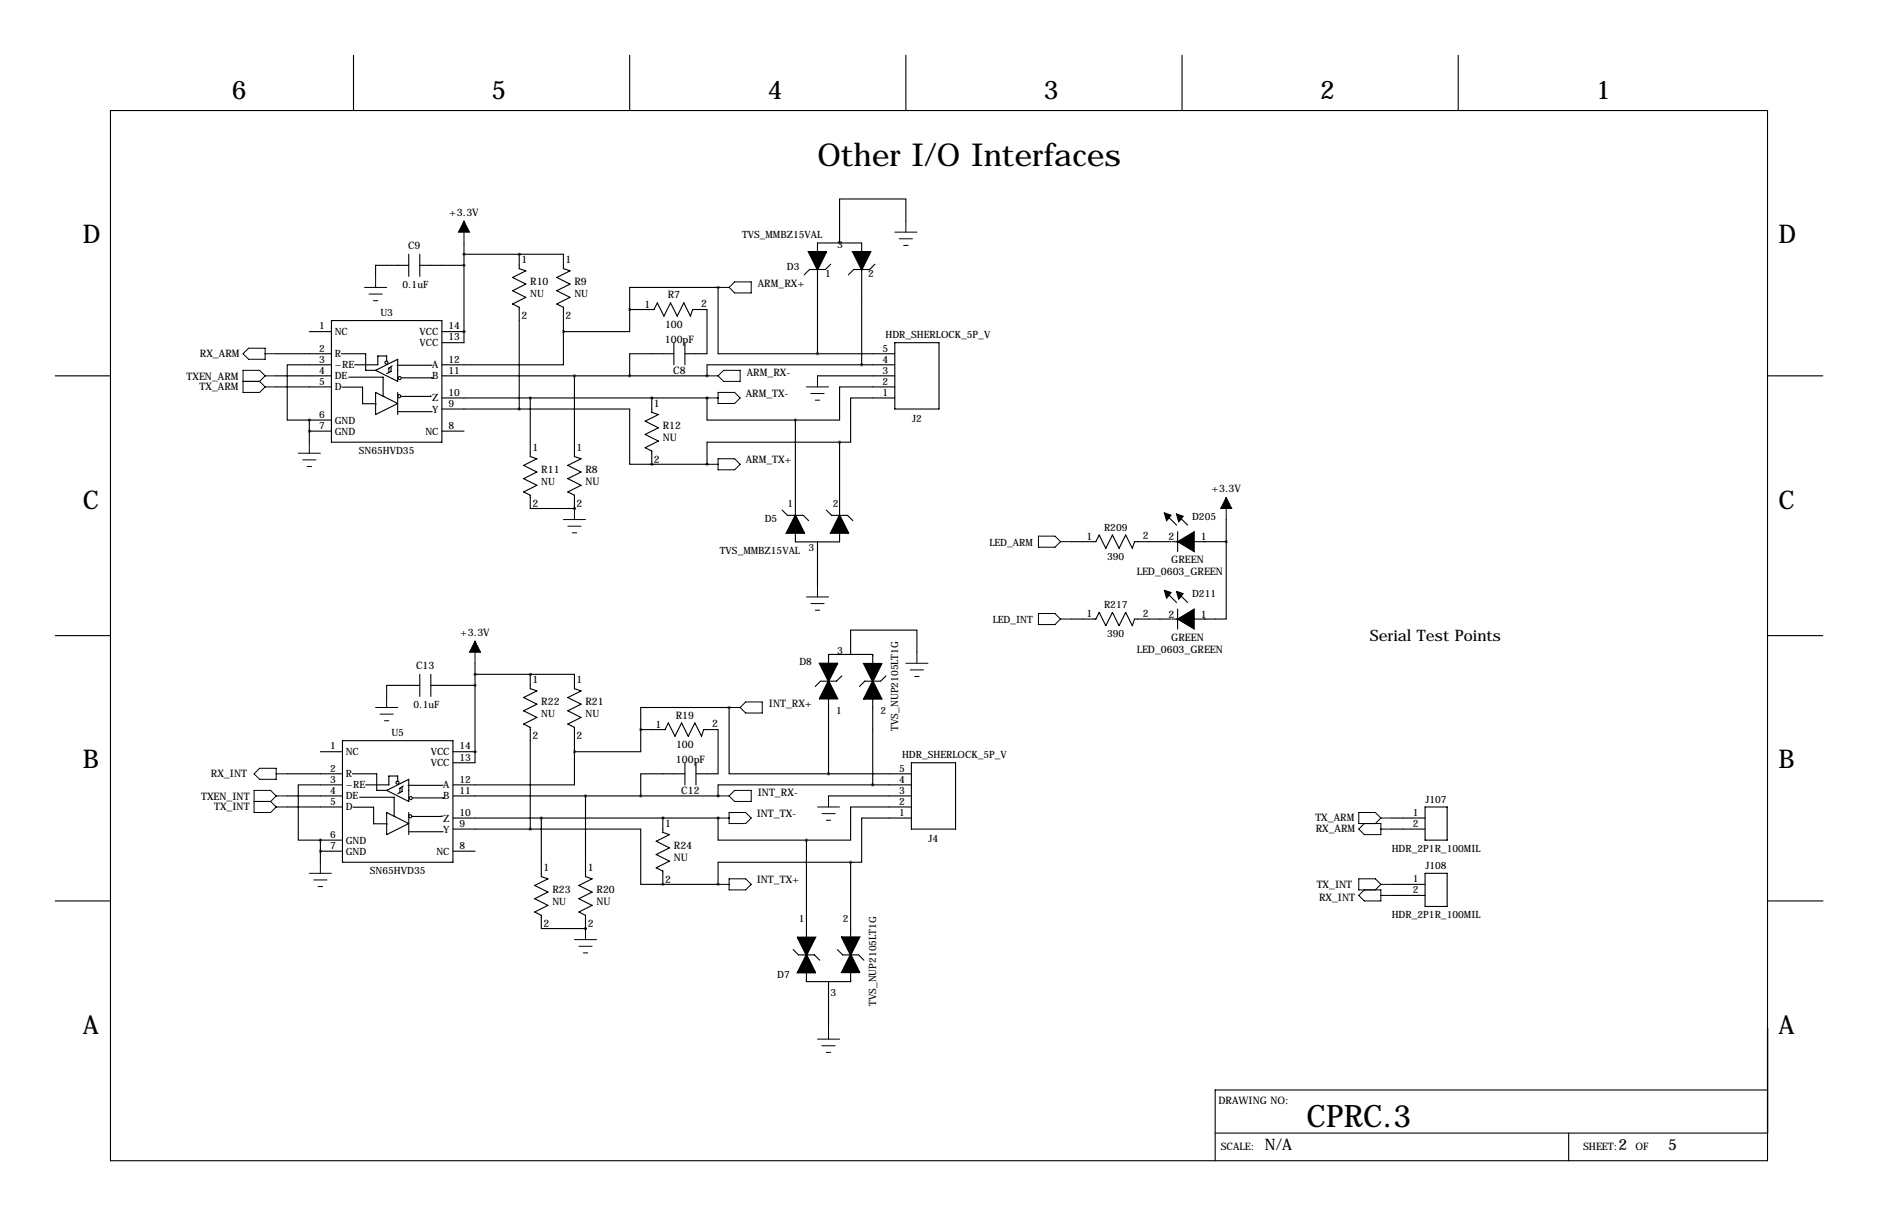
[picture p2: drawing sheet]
<svg xmlns="http://www.w3.org/2000/svg" width="432mm" height="279mm" viewBox="0 0 432 279" stroke-linecap="round" stroke-linejoin="round" font-family="sans-serif">
<g fill="none" stroke="#000" stroke-width=".25">
<path d="M81.3 12.7v12.7M144.8 12.7v12.7M208.3 12.7v12.7M271.8 12.7v12.7M335.3 12.7v12.7M25.4 25.4h381v241.3h-381zM94 58.4v5.1M96.5 58.4v5.1M106.7 55.9v22.8h-5.1M106.7 58.4h22.8v3.3l1.6 .5-3.1 1.6 3.1 1.5-3.1 1.5 3.1 1.5-3.1 1.5 1.5 .8v5.6M119.4 58.4h.1M119.4 58.4v3.3l1.5 .5-3 1.6 3 1.5-3 1.5 3 1.5-3 1.5 1.5 .8v23.4"/>
<path d="M188 57.9v-2.1h10.1v2.1M208.3 50.8v-5.1h-15.3v10.2M71.1 76.2h5.1M76.2 73.7h25.4v27.9h-25.4zM94 61h-7.6v2.5M96.5 61h10.2M101.6 76.2h5.1M106.7 76.2h.1M129.5 76.2v7.6h-27.9M144.8 71.1v5.1h-15.3M144.8 71.1h5.6l.7-1.5 1.6 3 1.5-3 1.5 3 1.5-3 1.5 3 .6-1.5h3.3v10.2h-5.1M154.9 78.7v5.1"/>
<path d="M157.5 78.7v5.1M165.1 66h.1M165.1 66h-20.3v5.1M165.1 66v15.3h22.9M188 61.9v19.4M191 60.7l-1.2 1.2h-3.7l-1.2 1.2M198.1 61.9v21.9M201.2 60.7l-1.3 1.2h-3.6l-1.2 1.2M205.7 78.7h10.2v15.3h-10.2zM12.7 86.4h12.7M63.5 86.4h12.7M63.5 88.9h12.7"/>
<path d="M63.5 81.3h12.7M71.1 96.5h.1M71.1 99.1h.1M71.1 96.5h5.1M71.1 99.1h5.1M71.1 96.5v5.1M76.2 83.8h-10.2v12.7h5.1M78.5 81.3h5.6v3.8h2.3M78.6 89h4.8v3.8h3v.1M80.2 86.7h7.9v4.4h.3M86.4 85.1l5-2.6v5.1zM86.4 90.2l5 2.5-5 2.5z"/>
<path d="M88.9 83.1v-1.3h-2v2h-5.4M89.9 84.3v1l-1 .6M90.2 84.1l-.8 .5v1M91.3 83.9h8.1M91.4 90.2v5M91.6 94.6h7.8M92.4 86.8h7v.2M99.1 90.9v.2h-6.9M101.6 86.4h61M101.6 99.1h5.1M101.6 91.4h61M101.6 94h17.8"/>
<path d="M119.4 94h25.4v12.7h5.1M121.9 91.4v13.5l1.5 .5-3 1.5 3 1.6-3 1.5 3 1.5-3 1.5 1.5 .8v3h10.2M132.1 86.4v18.5l1.5 .5-3 1.5 3 1.6-3 1.5 3 1.5-3 1.5 1.5 .8v3M149.9 91.4h.1M149.9 91.4v3.3l1.5 .5-3.1 1.6 3.1 1.5-3.1 1.5 3.1 1.5-3.1 1.6 1.6 .7v3.1M154.9 81.3h-10.1v5.1M162.6 91.4h.1M162.6 91.4v5.1h20.3M162.6 86.4h.1M182.9 96.5v21.9M188 86.4h17.7M188 81.3h17.7"/>
<path d="M198.1 83.8h-35.5v2.6M198.1 83.8h7.6M205.7 91.4h-10.1v10.2h-2.6M205.7 88.9h-12.7v7.6h-10.1M406.4 86.4h12.7M132.1 116.8h.1M149.9 106.7h.1M149.9 106.7h12.7M162.6 106.7h.1M179.8 117.2l1.3 1.2h3.6l1.2 1.2M190 117.2l1.2 1.2h3.7l1.2 1.2M193 101.6h-30.4v5.1"/>
<path d="M193 101.6v16.8M268 118.1l2.5 2.6M270.5 118.1l2.5 2.6M281.9 119.4v5.1M182.9 122.5v2h10.1v-2M188 124.5v10.1M246.4 124.5h5.6l.7-1.6 1.6 3.1 1.5-3.1 1.5 3.1 1.5-3.1 1.5 3.1 .6-1.5h8.3M268 135.9l2.5 2.5M269.5 124.5h12.4M270.5 135.9l2.5 2.5M270.8 122.2v4.5M270.8 140v4.5"/>
<path d="M281.9 124.5v17.7h-12.4M12.7 146h12.7M96.5 157.5h-7.6v2.5M96.5 154.9v5.1M99.1 154.9v5.1M99.1 157.5h10.1M109.2 154.9h22.9v3.3l1.5 .6-3 1.5 3 1.5-3 1.5 3 1.5-3 1.6 1.5 .7v5.6M109.2 152.4v22.9h-5.1M121.9 154.9h.1M121.9 154.9v3.3l1.5 .6-3 1.5 3 1.5-3 1.5 3 1.5-3 1.6 1.5 .7v23.4M190.5 152.5v-2.1h10.2v2.1M190.5 156.5v1.5"/>
<path d="M193.5 155.3l-1.2 1.2h-3.6l-1.2 1.2M200.7 155v1.5M203.7 155.3l-1.2 1.2h-3.7l-1.2 1.2M210.8 149.9v-5.1h-15.2v5.6M246.4 142.2h5.6l.7-1.5 1.6 3.1 1.5-3.1 1.5 3.1 1.5-3.1 1.5 3.1 .6-1.6h8.3M406.4 146h12.7M66 177.8h12.7M73.7 172.7h5M78.7 170.2h25.4v27.9h-25.4zM81 177.8h5.6v3.8h2.3M91.4 179.6v-1.3h-2v2h-5.3M104.1 172.7h5.1"/>
<path d="M109.2 172.7h.1M132.1 172.7v7.6h-28M147.3 167.6v5.1h-15.2M147.3 167.6h5.6l.8-1.5 1.5 3.1 1.5-3.1 1.5 3.1 1.6-3.1 1.5 3.1 .5-1.6h3.3v10.2h-5.1M157.5 177.8h-10.2v5.1M157.5 175.3v5M160 175.3v5M167.6 162.6h.1M167.6 162.6h-20.3v5M167.6 162.6v15.2h22.9M190.5 177.8h19M190.5 160.5v17.3"/>
<path d="M200.7 160.6v19.7M209.5 175.3h10.2v15.2h-10.2zM66 182.9h12.7M66 185.4h12.7M73.7 193h.1M73.7 195.6h.1M73.7 193h5M73.7 195.6h5M73.7 193v5.1M78.7 180.3h-10.1v12.7h5.1M81.2 185.5h4.7v3.8h3.1M82.7 183.2h7.9v4.4h.3"/>
<path d="M88.9 186.7l5.1 2.5-5.1 2.6zM88.9 181.6l5.1-2.5v5zM92.5 180.8v1.1l-1.1 .5M92.7 180.6l-.8 .5v1M93.8 180.4h8.1M94 186.7v5.1M94.1 191.1h7.8M94.9 183.3h7v.2M101.6 187.5v.1h-6.9M104.1 182.9h61M104.1 195.6h5.1M104.1 188h61"/>
<path d="M104.1 190.5h17.8M121.9 190.5h25.4v12.7h5.1M124.5 188v13.4l1.5 .5-3.1 1.6 3.1 1.5-3.1 1.5 3.1 1.5-3.1 1.5 1.6 .8v3.1h10.1M134.6 182.9v18.5l1.5 .5-3 1.6 3 1.5-3 1.5 3 1.5-3 1.5 1.5 .8v3.1M152.4 188h.1M152.4 188v3.3l1.5 .5-3 1.5 3 1.5-3 1.5 3 1.6-3 1.5 1.5 .8v3M165.1 188h.1M165.1 188v5h20.3M165.1 182.9h.1M185.4 193v22.4M190.5 182.9h19M195.6 198.1h-30.5v5.1"/>
<path d="M195.6 198.1v17.2M200.7 180.3h-35.6v2.6M200.7 180.3h8.8M209.5 188h-11.4v10.1h-2.5M209.5 185.4h-13.9v7.6h-10.2M320 188h7.7M320 190.5h7.7M327.7 185.4h5v7.6h-5zM12.7 207h12.7M134.6 213.4h.1M152.4 203.2h.1M152.4 203.2h12.7"/>
<path d="M165.1 203.2h.1M182.4 218.2l1.2 1.2h3.6l1.3 1.2M185.4 217.9v1.5M192.5 218.2l1.3 1.2h3.6l1.2 1.2M195.6 219.4v1.5M320 203.2h7.7M320 205.7h7.7M327.7 200.7h5v7.6h-5zM406.5 207h12.7M190.5 225.6v10.6M195.6 223.4v2.2h-10.2v-2.1M406.4 250.4h-127v16.3"/>
<path d="M279.4 260.3h127M360.7 260.3v6.4"/>
<circle cx="88.8" cy="83.3" r=".36"/>
<circle cx="91.8" cy="91" r=".36"/>
<circle cx="91.9" cy="86.9" r=".36"/>
<circle cx="91.4" cy="179.8" r=".36"/>
<circle cx="94.3" cy="187.6" r=".36"/>
<circle cx="94.4" cy="183.4" r=".36"/>
</g>
<path d="M185.9 57.9h4.1l-2 4zM196.1 57.9h4.1l-2.1 4zM182.9 118.4l2 4.1h-4.1zM193 118.4l2.1 4.1h-4.1zM188.5 152.5h4l-2 4zM198.6 152.5h4.1l-2 4.1zM190.5 156.5l2 4h-4zM200.7 156.5l2 4.1h-4.1zM183.4 215.4h4.1l-2.1 4.1zM193.5 215.3h4.1l-2 4.1zM185.4 219.4l2.1 4.1h-4.1zM195.6 219.4l2 4h-4.1z" fill="#000" stroke="#000" stroke-width=".38"/>
<path d="M267.7 117.9l1.5 .5-1 1.2zM270.5 118.1l1.5 .5-1 1.3zM267.7 135.6l1.5 .5-1 1.3zM270.5 135.9l1.5 .5-1 1.3zM270.8 124.5h3.8v2.2zM270.8 124.5l3.8-2.3v2.3zM270.8 142.2h3.8v2.3zM270.8 142.2l3.8-2.2v2.2z" fill="#000" stroke="#000" stroke-width=".25"/>
<g fill="none" stroke="#000" stroke-width=".23">
<path d="M106.7 50.8v5.1M205.7 53.3h5.1M206.8 54.9h3M207.8 56.4h1M208.3 50.8v2.5M83.8 66h5.1M84.8 67.6h3.1M85.9 69.1h1M86.4 63.5v2.5M165.1 66h2.5M168.9 64.8h3.8v2.5h-3.8l-1.3-1.3zM55.9 87.6h3.8"/>
<path d="M57.1 80h3.9v2.5h-3.9l-1.2-1.2zM59.7 87.6l1.3 1.3M61 86.4h2.5M61 86.4l-1.3 1.2M61 86.4l-1.3-1.3h-3.8v5.1h3.8l1.3-1.3M61 81.3h2.5M61 88.9h2.5M162.6 86.4h2.5M162.6 91.4h2.5M165.1 86.4l1.3-1.3h3.8v2.5h-3.8zM165.1 90.2h3.8l1.3 1.2-1.3 1.3h-3.8zM185.4 88.9h5.1"/>
<path d="M186.4 90.4h3.1M187.5 91.9h1M188 86.4v2.5M68.6 104.1h5.1M69.6 105.7h3M70.6 107.2h1M71.1 101.6v2.5M129.5 119.4h5.1M132.1 116.8v2.6M162.6 106.7h2.5M165.1 105.4h3.8l1.3 1.3-1.3 1.2h-3.8zM281.9 114.3v5.1"/>
<path d="M130.6 120.9h3M131.6 122.4h1M185.4 137.2h5.1M186.4 138.7h3.1M188 134.6v2.6M238.8 123.2h3.8l1.2 1.3-1.2 1.2h-3.8zM243.8 124.5h2.6M109.2 147.3v5.1M187.5 140.2h1M208.3 152.4h5.1M209.3 153.9h3M210.3 155.4h1"/>
<path d="M210.8 149.9v2.5M238.8 141h3.8l1.2 1.2-1.2 1.3h-3.8zM243.8 142.2h2.6M59.7 176.5h3.8v2.6h-3.8l-1.3-1.3zM63.5 177.8h2.5M86.4 162.6h5M87.4 164.1h3M88.4 165.6h1M88.9 160v2.6M167.6 162.6h2.6M170.2 162.6l1.2-1.3h3.9v2.5h-3.9zM58.4 184.1h3.8"/>
<path d="M62.2 184.1l1.3 1.3M63.5 182.9h2.5M63.5 182.9l-1.3 1.2M63.5 182.9l-1.3-1.3h-3.8v5.1h3.8l1.3-1.3M63.5 185.4h2.5M73.7 198.1v2.6M165.1 182.9h2.5M165.1 188h2.5M167.6 186.7h3.8l1.3 1.3-1.3 1.2h-3.8zM168.9 181.6h3.8v2.5h-3.8l-1.3-1.2zM188 185.4h5M189 186.9h3"/>
<path d="M190 188.5h1M190.5 182.9v2.5M317.5 188l-1.3-1.3h-3.8v2.5h5.1v2.6h-3.8l-1.3-1.3 1.3-1.3M317.5 188h2.5M317.5 188l-1.3 1.2M317.5 190.5h2.5M71.1 200.7h5.1M72.1 202.2h3.1M73.2 203.7h1M132.1 215.9h5.1M133.1 217.4h3M134.1 218.9h1"/>
<path d="M134.6 213.4v2.5M165.1 203.2h2.5M167.6 201.9h3.8l1.3 1.3-1.3 1.3h-3.8zM317.5 203.2h2.5M317.5 203.2l-1.3-1.3h-3.8v2.6h5.1v2.5h-3.8l-1.3-1.3 1.3-1.2M317.5 203.2l-1.3 1.3M317.5 205.7h2.5M188 238.8h5M190.5 236.2v2.6M189 240.3h3M190 241.8h1"/>
</g>
<path d="M106.7 50.8l1.2 2.5h-2.5zM281.9 114.3l1.3 2.5h-2.5zM109.2 147.3l1.3 2.6h-2.6z" fill="#000" stroke="#000" stroke-width=".23"/>
<path d="M129.5 76.2a.05 .05 0 0 0 .1 0 .05 .05 0 0 0-.1 0zM149.8 106.7a.05 .05 0 0 0 .1 0 .05 .05 0 0 0-.1 0zM149.8 91.4a.05 .05 0 0 0 .1 0 .05 .05 0 0 0-.1 0zM162.5 106.7a.05 .05 0 0 0 .1 0 .05 .05 0 0 0-.1 0zM162.5 91.4a.05 .05 0 0 0 .1 0 .05 .05 0 0 0-.1 0zM162.5 86.4a.05 .05 0 0 0 .1 0 .05 .05 0 0 0-.1 0zM193 101.6a.05 .05 0 0 0 .1 0 .05 .05 0 0 0-.1 0zM187.9 81.3a.05 .05 0 0 0 .1 0 .05 .05 0 0 0-.1 0zM73.6 195.6a.05 .05 0 0 0 .1 0 .05 .05 0 0 0-.1 0zM73.6 193a.05 .05 0 0 0 .1 0 .05 .05 0 0 0-.1 0zM124.4 188a.05 .05 0 0 0 .1 0 .05 .05 0 0 0-.1 0zM167.6 162.6a.05 .05 0 0 0 .1 0 .05 .05 0 0 0-.1 0zM200.6 180.3a.05 .05 0 0 0 .1 0 .05 .05 0 0 0-.1 0zM281.9 124.5a.05 .05 0 0 0 .1 0 .05 .05 0 0 0-.1 0z" fill="#000" stroke="#000" stroke-width=".63"/>
<text font-size="7.3" x="188" y="38.1">Other I/O Interfaces</text>
<text font-size="7.1" x="300.4" y="259">CPRC.3</text>
<g font-size="5.9">
<text x="53.3" y="22.9">6</text>
<text x="113" y="22.9">5</text>
<text x="176.5" y="22.9">4</text>
<text x="240" y="22.9">3</text>
<text x="303.5" y="22.9">2</text>
<text x="367" y="22.9">1</text>
<text x="19" y="55.9">D</text>
<text x="408.9" y="55.9">D</text>
<text x="19" y="116.8">C</text>
<text x="408.9" y="116.8">C</text>
<text x="19" y="176.5">B</text>
<text x="408.9" y="176.5">B</text>
<text x="19" y="237.5">A</text>
<text x="408.9" y="237.5">A</text>
</g>
<g font-size="3.6">
<text x="315" y="147.3">Serial Test Points</text>
<text x="290.8" y="264.2">N/A</text>
<text x="372.1" y="264.1">2</text>
<text x="383.5" y="264.1">5</text>
</g>
<g font-size="2.4">
<text x="103.3" y="49.5">+3.3V</text>
<text x="93.8" y="57.2">C9</text>
<text x="119.9" y="60.5">1</text>
<text x="121.9" y="65.5">R10</text>
<text x="130" y="60.5">1</text>
<text x="132.1" y="65.5">R9</text>
<text x="148.2" y="70.7">1</text>
<text x="153.5" y="68.6">R7</text>
<text x="161.2" y="70.6">2</text>
<text x="174.2" y="66">ARM_RX+</text>
<text x="119.9" y="73.3">2</text>
<text x="130" y="73.3">2</text>
<text x="152.9" y="75.3">100</text>
<text x="46" y="82">RX_ARM</text>
<text x="152.9" y="78.7">100pF</text>
<text x="42.9" y="87.4">TXEN_ARM</text>
<text x="45.9" y="89.7">TX_ARM</text>
<text x="154.8" y="86">C8</text>
<text x="171.7" y="86.4">ARM_RX-</text>
<text x="150.4" y="93.5">1</text>
<text x="171.4" y="91.2">ARM_TX-</text>
<text x="152.4" y="98.6">R12</text>
<text x="152.4" y="101.2">NU</text>
<text x="122.4" y="103.6">1</text>
<text x="132.6" y="103.6">1</text>
<text x="150.4" y="106.3">2</text>
<text x="171.4" y="106.4">ARM_TX+</text>
<text x="124.5" y="108.7">R11</text>
<text x="134.6" y="108.7">R8</text>
<text x="134.6" y="111.4">NU</text>
<text x="278.5" y="113">+3.3V</text>
<text x="122.4" y="116.5">2</text>
<text x="132.6" y="116.5">2</text>
<text x="249.8" y="124.1">1</text>
<text x="262.8" y="124">2</text>
<text x="268.6" y="124.1">2</text>
<text x="276.1" y="124.1">1</text>
<text x="269.3" y="129.4">GREEN</text>
<text x="261.4" y="132.2">LED_0603_GREEN</text>
<text x="249.8" y="141.8">1</text>
<text x="262.8" y="141.7">2</text>
<text x="268.6" y="141.9">2</text>
<text x="276.1" y="141.9">1</text>
<text x="105.8" y="146">+3.3V</text>
<text x="261.4" y="150">LED_0603_GREEN</text>
<text x="269.3" y="147.2">GREEN</text>
<text x="95.7" y="153.7">C13</text>
<text x="122.4" y="157">1</text>
<text x="132.6" y="157">1</text>
<text x="124.5" y="162.1">R22</text>
<text x="134.6" y="162.1">R21</text>
<text x="150.7" y="167.2">1</text>
<text x="155.4" y="165.1">R19</text>
<text x="163.7" y="167.1">2</text>
<text x="176.8" y="162.6">INT_RX+</text>
<text x="122.4" y="169.8">2</text>
<text x="132.6" y="169.8">2</text>
<text x="155.4" y="171.8">100</text>
<text x="48.5" y="178.6">RX_INT</text>
<text x="155.4" y="175.3">100pF</text>
<text x="46.3" y="183.9">TXEN_INT</text>
<text x="156.6" y="182.5">C12</text>
<text x="174.2" y="182.9">INT_RX-</text>
<text x="49.3" y="186.2">TX_INT</text>
<text x="152.9" y="190">1</text>
<text x="174" y="187.7">INT_TX-</text>
<text x="302.4" y="188.7">TX_ARM</text>
<text x="302.5" y="191.3">RX_ARM</text>
<text x="154.9" y="195.1">R24</text>
<text x="154.9" y="197.7">NU</text>
<text x="125" y="200.2">1</text>
<text x="135.1" y="200.2">1</text>
<text x="152.9" y="202.8">2</text>
<text x="174" y="202.9">INT_TX+</text>
<text x="302.7" y="204">TX_INT</text>
<text x="127" y="205.2">R23</text>
<text x="137.2" y="205.2">R20</text>
<text x="137.2" y="207.9">NU</text>
<text x="303.3" y="207">RX_INT</text>
<text x="125" y="213">2</text>
<text x="135.1" y="213">2</text>
<text x="280.2" y="253.7">DRAWING NO:</text>
<text x="280.7" y="264.2">SCALE:</text>
<text x="364" y="264.2">SHEET:</text>
<text x="376.1" y="264.2">OF</text>
</g>
<g font-size="2.3">
<text x="170.6" y="54.6">TVS_MMBZ15VAL</text>
<text x="192.5" y="57">3</text>
<text x="180.9" y="62.1">D3</text>
<text x="189.7" y="63.8">1</text>
<text x="199.6" y="63.8">2</text>
<text x="92.5" y="66.1">0.1uF</text>
<text x="121.9" y="68.2">NU</text>
<text x="132.1" y="68.2">NU</text>
<text x="73.4" y="75.7">1</text>
<text x="77" y="77">NC</text>
<text x="87.5" y="72.6">U3</text>
<text x="96.5" y="77">VCC</text>
<text x="103.1" y="75.7">14</text>
<text x="203.6" y="77.7">HDR_SHERLOCK_5P_V</text>
<text x="73.4" y="80.8">2</text>
<text x="73.4" y="83.3">3</text>
<text x="77" y="82.1">R</text>
<text x="96.5" y="79.5">VCC</text>
<text x="103.1" y="78.2">13</text>
<text x="103.1" y="83.3">12</text>
<text x="202.9" y="83.3">4</text>
<text x="202.9" y="80.8">5</text>
<text x="73.4" y="85.9">4</text>
<text x="73.4" y="88.4">5</text>
<text x="77" y="84.6">~RE</text>
<text x="77" y="87.2">DE</text>
<text x="77" y="89.7">D</text>
<text x="99.4" y="84.6">A</text>
<text x="99.4" y="87.2">B</text>
<text x="103.1" y="85.9">11</text>
<text x="202.9" y="88.4">2</text>
<text x="202.9" y="85.9">3</text>
<text x="99.4" y="92.2">Z</text>
<text x="99.4" y="94.8">Y</text>
<text x="103.1" y="90.9">10</text>
<text x="103.1" y="93.5">9</text>
<text x="202.9" y="90.9">1</text>
<text x="73.4" y="96">6</text>
<text x="73.4" y="98.6">7</text>
<text x="77" y="97.3">GND</text>
<text x="77" y="99.9">GND</text>
<text x="97.8" y="99.9">NC</text>
<text x="103.1" y="98.6">8</text>
<text x="209.7" y="96.9">J2</text>
<text x="82.5" y="104.2">SN65HVD35</text>
<text x="124.5" y="111.3">NU</text>
<text x="175.8" y="119.9">D5</text>
<text x="181.1" y="116.6">1</text>
<text x="191.5" y="116.6">2</text>
<text x="274.1" y="119.4">D205</text>
<text x="227.5" y="125.5">LED_ARM</text>
<text x="253.8" y="121.9">R209</text>
<text x="165.5" y="127.3">TVS_MMBZ15VAL</text>
<text x="185.9" y="126.6">3</text>
<text x="254.6" y="128.6">390</text>
<text x="274.1" y="137.2">D211</text>
<text x="228.3" y="143.3">LED_INT</text>
<text x="253.8" y="139.7">R217</text>
<text x="254.6" y="146.4">390</text>
<text x="183.8" y="152.7">D8</text>
<text x="192.5" y="150.2">3</text>
<text x="95.1" y="162.6">0.1uF</text>
<text x="124.5" y="164.7">NU</text>
<text x="134.6" y="164.7">NU</text>
<text x="192.3" y="164.1">1</text>
<text x="202.4" y="164.1">2</text>
<text x="206.5" y="167.9" transform="rotate(-90 206.5 167.9)">TVS_NUP2105LT1G</text>
<text x="75.9" y="172.2">1</text>
<text x="79.5" y="173.5">NC</text>
<text x="90" y="169.2">U5</text>
<text x="99" y="173.5">VCC</text>
<text x="105.7" y="172.2">14</text>
<text x="75.9" y="177.3">2</text>
<text x="75.9" y="179.8">3</text>
<text x="79.5" y="178.6">R</text>
<text x="99" y="176.1">VCC</text>
<text x="105.7" y="174.8">13</text>
<text x="105.7" y="179.8">12</text>
<text x="206.7" y="179.8">4</text>
<text x="206.7" y="177.3">5</text>
<text x="207.4" y="174.2">HDR_SHERLOCK_5P_V</text>
<text x="75.9" y="182.4">4</text>
<text x="75.9" y="184.9">5</text>
<text x="79.5" y="181.1">~RE</text>
<text x="79.5" y="183.7">DE</text>
<text x="101.9" y="181.1">A</text>
<text x="101.9" y="183.7">B</text>
<text x="105.7" y="182.4">11</text>
<text x="206.7" y="184.9">2</text>
<text x="206.7" y="182.4">3</text>
<text x="327.8" y="184.4">J107</text>
<text x="79.5" y="186.2">D</text>
<text x="101.9" y="188.8">Z</text>
<text x="101.9" y="191.3">Y</text>
<text x="105.7" y="187.5">10</text>
<text x="105.7" y="190">9</text>
<text x="206.7" y="187.5">1</text>
<text x="324.8" y="187.5">1</text>
<text x="324.8" y="190">2</text>
<text x="75.9" y="192.5">6</text>
<text x="75.9" y="195.1">7</text>
<text x="79.5" y="193.8">GND</text>
<text x="79.5" y="196.4">GND</text>
<text x="100.3" y="196.4">NC</text>
<text x="105.7" y="195.1">8</text>
<text x="213.5" y="193.4">J4</text>
<text x="320" y="195.7">HDR_2P1R_100MIL</text>
<text x="85" y="200.7">SN65HVD35</text>
<text x="324.8" y="202.7">1</text>
<text x="327.8" y="199.6">J108</text>
<text x="127" y="207.9">NU</text>
<text x="324.8" y="205.2">2</text>
<text x="183.6" y="211.8">1</text>
<text x="193.8" y="211.8">2</text>
<text x="320" y="210.9">HDR_2P1R_100MIL</text>
<text x="178.7" y="224.8">D7</text>
<text x="191" y="228.9">3</text>
<text x="201.4" y="231.1" transform="rotate(-90 201.4 231.1)">TVS_NUP2105LT1G</text>
</g>
</svg>
